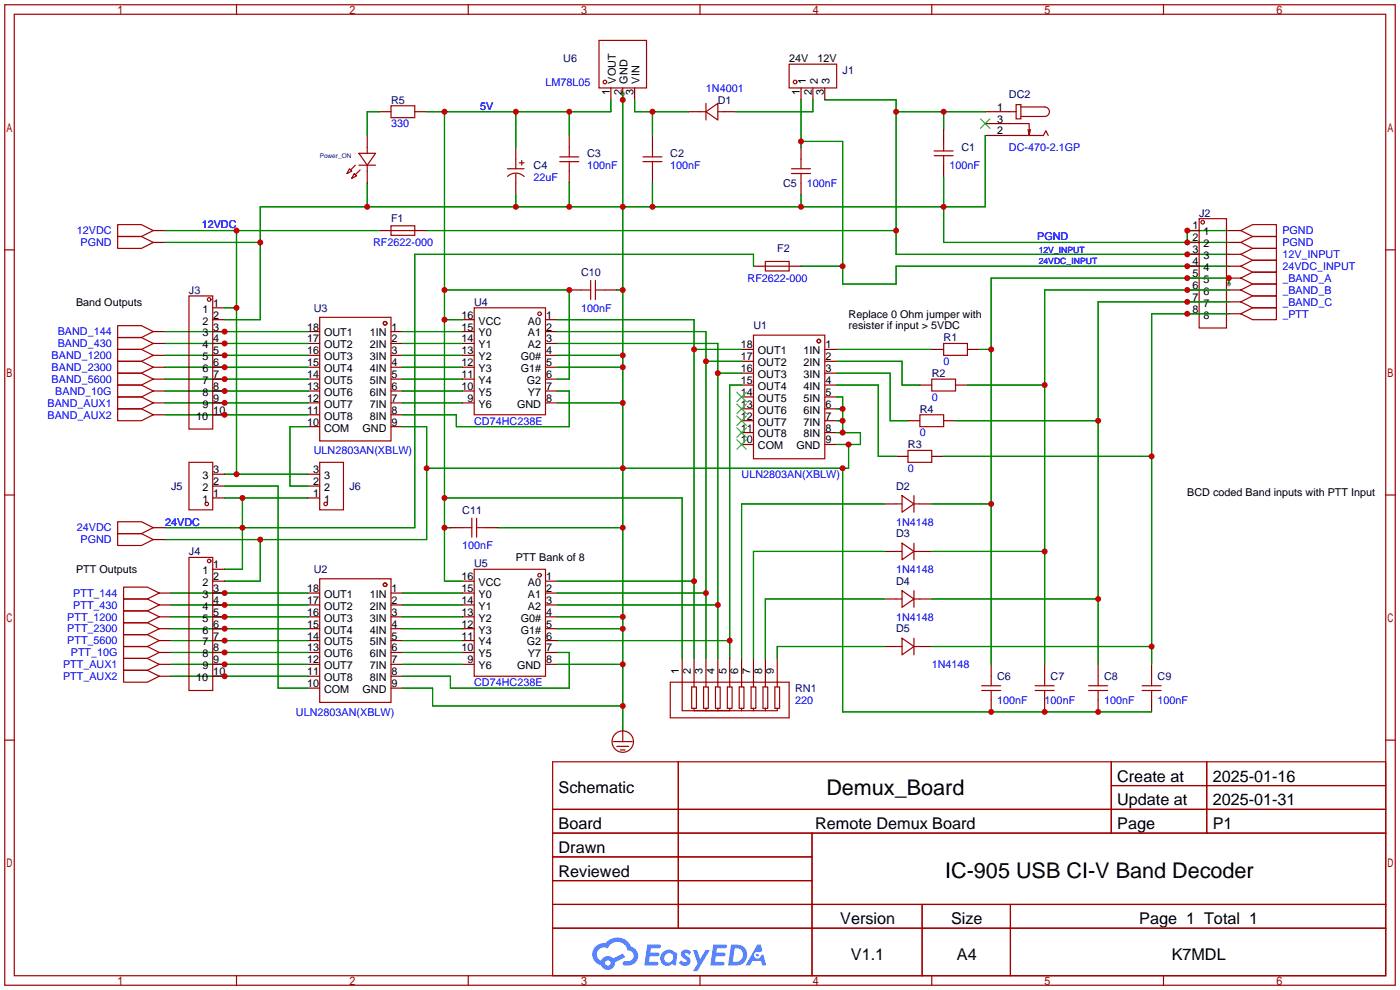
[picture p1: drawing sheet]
<svg xmlns="http://www.w3.org/2000/svg" width="299mm" height="212mm" viewBox="0 0 299 212" stroke-linecap="round" stroke-linejoin="round" font-family="sans-serif">
<g fill="#999">
<circle cx="133.1" cy="20.1" r=".51"/>
<circle cx="262.6" cy="60.7" r=".51"/>
</g>
<g fill="none" stroke="#a10000" stroke-width=".25">
<path d="M1 1h297.2v209.6h-297.2zM3 3h293.2v205.5h-293.2zM50.5 1v2M100.1 1v2M149.6 1v2M199.1 1v2M248.7 1v2M1 53.4h2M296.2 53.4h2M1 105.8h2M296.2 105.8h2M1 158.2h2"/>
<path d="M296.2 158.2h2M118.1 162.8h178.1v45.7h-178.1zM118.1 173h178.1M118.1 178.1h178.1M145 162.8v35.6M173.5 178.1v30.4M237.5 162.8v15.3M237.5 167.9h58.7M257.9 162.8v15.3M118.1 183.1h55.4M118.1 193.3h178.1M118.1 188.2h55.4"/>
<path d="M118.1 198.4h178.1M197.1 193.3v15.2M216 193.3v15.2M50.5 208.5v2.1M100.1 208.5v2.1M149.6 208.5v2.1M199.1 208.5v2.1M248.7 208.5v2.1"/>
</g>
<g fill="#5487ff">
<path d="M145.8 203.2a1.3 1.3 0 0 1 1.9 .3l-.4 .6a.54 .54 0 0 0-.9-.2l.1 .2a1.34 1.34 0 0 1 .9 1.8 1.47 1.47 0 0 1-2.3-.1l.5-.6 .8 .5a.31 .31 0 0 0 .4-.3 .31 .31 0 0 0-.3-.3 1.12 1.12 0 0 1-.7-1.9z"/>
<path d="M148.1 203h.9l.6 2 1.2-2h.9l-2.7 4.6h-.9l1-1.7z"/>
<path d="M138.4 201.9h1.6a1.31 1.31 0 0 1 1.2 .2 .4 .4 0 0 1-.3 .6h-1.8l-.1 .9h1.6a.4 .4 0 0 1 .4 .4 .4 .4 0 0 1-.4 .4h-1.7l-.2 1.2h1.4a.46 .46 0 0 1 .5 .1 .46 .46 0 0 1 .1 .5l-.4 .1h-2.6z"/>
<path d="M152.5 201.9h1.6a1.32 1.32 0 0 1 1.2 .2 .39 .39 0 0 1-.3 .6h-1.8l-.1 .9h1.6a.4 .4 0 0 1 .4 .4 .4 .4 0 0 1-.4 .4h-1.7l-.2 1.2h1.4a.46 .46 0 0 1 .5 .1 .46 .46 0 0 1 .1 .5l-.3 .1h-2.7z"/>
<path d="M161.9 201.9h.7l.3 1.3-.6 .4a.75 .75 0 0 0-1.1 .3 .75 .75 0 0 0 .5 1 .75 .75 0 0 0 .9-.7l.5-.2 .7 2.3h-.9l-.2-.9h-1.9l-.5 .9h-1z"/>
<path d="M156.2 201.9l-.6 4.4h1.5a2.27 2.27 0 0 0 2.6-2.2 2.27 2.27 0 0 0-2.7-2.2zM157 202.7a1.5 1.5 0 0 1 1.8 1.5 1.5 1.5 0 0 1-1.9 1.4h-.3z"/>
<path d="M141.7 203.5a1.6 1.6 0 0 0-.3 2.3 1.6 1.6 0 0 0 2.3 .2l.7 .3 .4-2.4-.2-.3h-.5a1.58 1.58 0 0 0-2.4-.1zM142.3 204a.98 .98 0 0 1 1.6 .4 .98 .98 0 0 1-1.1 1.3 .94 .94 0 0 1-.9-.6 .94 .94 0 0 1 .4-1.1z"/>
<path d="M127.3 202.3a2.37 2.37 0 0 0 1.2 4 1.54 1.54 0 0 0 1.7 1 1.54 1.54 0 0 0 1.2-1.6l2.2-1.1-.5-.8-2 1a1.57 1.57 0 0 0-2.6 .5 1.5 1.5 0 0 1-.8-2.1 1.5 1.5 0 0 1 2.2-.5 2.23 2.23 0 0 1 2.3-1.4 2.23 2.23 0 0 1 2 1.8 1.16 1.16 0 0 1 1.2 1.1 1.16 1.16 0 0 1-1.1 1.2h-.7a.47 .47 0 0 0-.5 .4 .47 .47 0 0 0 .4 .6 2.17 2.17 0 0 0 2.5-1 2.17 2.17 0 0 0-.3-2.7l-.8-.4a3.2 3.2 0 0 0-5.5-.7l-1.1 .1zM129.3 205.8a.6 .6 0 0 1 1.2 0 .6 .6 0 0 1-1.2 0z"/>
<circle cx="161.9" cy="204.1" r=".28"/>
</g>
<g fill="none" stroke="#008700" stroke-width=".25">
<path d="M78.5 39.1v5.1M81 23.9h-2.5v5.1M95 23.9v100.3h3.8M110.2 23.9v7.6M121.7 23.9v5.1M121.7 39.1v5.1M130.6 21.3v2.6h-39.4M133.1 20.1v135.9M135.6 21.3v2.6h11.5M139.4 23.9v5.1M139.4 39.1v5.1M171.2 30.2h8.9v30.5h11.4v-3.8h71.1"/>
<path d="M171.2 21.3v10.2M173.7 21.3v2.6h-16.5M176.3 21.3h15.2v33.1h71.1M191.5 23.9h19.1M201.7 23.9v3.8M201.7 37.8v14h60.9M210.6 29v15.2h-155v24.1h-7.6M35.3 49.3h45.7M35.3 51.8h20.3M50.5 49.3v52M91.2 49.3h100.3M110.2 41.7v2.5"/>
<path d="M161 56.9v-2.5h-72.4v58.4h-53.3M171.2 56.9h8.9M171.2 41.7v2.5M262.6 49.3h-8.9v2.5M35.3 75.9h30.5M35.3 73.4h30.5M35.3 70.9h30.5M35.3 78.5h30.5M48 65.8h2.5M86.1 75.9h12.7M86.1 73.4h12.7M86.1 70.9h12.7"/>
<path d="M86.1 78.5h12.7M95 62h26.7v19h-2.6M95 68.3h3.8M119.1 75.9h14M119.1 73.4h34.3v67.3M119.1 70.9h31.8v69.8M119.1 78.5h14M119.1 68.3h29.2v72.4M131.8 62h1.3M148.3 74.7h10.2M150.9 77.2h7.6M153.4 79.8h5.1"/>
<path d="M178.8 74.7h20.3M178.8 77.2h14v5.1h3.8M178.8 79.8h11.4v10.1h3.9M209.3 74.7h2.5M262.6 62h-39.3v80M262.6 64.5h-27.9v77.5M262.6 67.1h-16.5v74.9M262.6 60.7v-1.3h-50.8v82.6M35.3 81h30.5M35.3 83.6h30.5M35.3 86.1h30.5M35.3 88.6h30.5"/>
<path d="M65.8 91.2h-3.8v12.7h3.8M86.1 81h12.7M86.1 83.6h12.7M86.1 86.1h12.7M86.1 91.2h5.1v24.1h-55.9M119.1 83.6h2.6v7.6h-24.2v-2.6h-11.4M119.1 86.1h14M158.5 82.3h-2.5v58.4M178.8 82.3h8.9v15.2h3.8M178.8 84.8h1.3v7.7M178.8 92.5h5.1v2.5h-5.1M178.8 87.4h1.3"/>
<path d="M178.8 89.9h1.3M181.4 95v5.1h-90.2M201.7 97.5h44.4M204.2 89.9h30.5M206.8 82.3h16.5M48 103.9h11.4v43.2h6.4M48 106.4h17.8M48 101.3h17.8M51.8 106.4v15.3h-3.8M55.6 115.3v8.9h-7.6M95 112.8h1.3M95 106.4h50.8v34.3"/>
<path d="M106.4 112.8h26.7M180.1 100.1v52h66M189 107.7h-30.5v33M189 117.9h-28v22.8M199.1 107.7h12.7M199.1 117.9h24.2M36.6 126.7h29.2M36.6 129.3h29.2M36.6 131.8h29.2M36.6 134.4h29.2M36.6 136.9h29.2M36.6 139.4h29.2"/>
<path d="M86.1 126.7h12.7M86.1 129.3h12.7M86.1 131.8h12.7M86.1 134.4h12.7M86.1 136.9h12.7M86.1 139.4h12.7M119.1 126.7h31.8M119.1 129.3h34.3M119.1 131.8h14M119.1 134.4h14M119.1 136.9h36.9M119.1 139.4h2.6v7.7h-25.4v-2.6h-10.2"/>
<path d="M119.1 124.2h29.2M189 128h-25.4v12.7M189 138.2h-22.9v2.5M199.1 128h35.6M199.1 138.2h47M36.6 142h29.2M36.6 144.5h29.2M86.1 142h12.7M86.1 147.1h6.4v3.8h40.6M119.1 142h14"/>
</g>
<g fill="none" stroke="#870000" stroke-width=".25">
<path d="M130.6 18.8v2.5M133.1 18.8v2.5M135.6 18.8v2.5M171.2 18.8v2.5M173.7 18.8v2.5M176.3 18.8v2.5M78.5 29v2.5M78.5 36.6v2.5M81 23.9h2.6M88.6 23.9h2.6M110.2 31.5v2.5M110.2 39.1v2.6"/>
<path d="M121.7 29v2.5M121.7 36.6v2.5M139.4 29v2.5M139.4 36.6v2.5M147.1 23.9h2.5M154.7 23.9h2.5M171.2 31.5v2.5M171.2 39.1v2.6M201.7 27.7v2.5M201.7 35.3v2.5M210.6 23.9h5M210.6 29h5"/>
<path d="M210.6 26.4h5M32.8 49.3h2.5M32.8 51.8h2.5M81 49.3h2.6M88.6 49.3h2.6M161 56.9h2.6M168.7 56.9h2.5M253.7 49.3h2.6M253.7 59.4h2.6M253.7 56.9h2.6M253.7 54.4h2.6M253.7 51.8h2.6"/>
<path d="M262.6 49.3h2.6M262.6 59.4h2.6M262.6 56.9h2.6M262.6 54.4h2.6M262.6 51.8h2.6M32.8 75.9h2.5M32.8 73.4h2.5M32.8 70.9h2.5M32.8 78.5h2.5M45.5 75.9h2.5M45.5 73.4h2.5M45.5 70.9h2.5"/>
<path d="M45.5 78.5h2.5M45.5 68.3h2.5M45.5 65.8h2.5M65.8 75.9h2.5M65.8 73.4h2.5M65.8 70.9h2.5M65.8 78.5h2.5M83.6 75.9h2.5M83.6 73.4h2.5M83.6 70.9h2.5M83.6 78.5h2.5M98.8 75.9h2.5"/>
<path d="M98.8 73.4h2.5M98.8 70.9h2.5M98.8 78.5h2.5M98.8 68.3h2.5M116.6 75.9h2.5M116.6 73.4h2.5M116.6 70.9h2.5M116.6 78.5h2.5M116.6 68.3h2.5M121.7 62h2.5M129.3 62h2.5M158.5 74.7h2.5"/>
<path d="M158.5 77.2h2.5M158.5 79.8h2.5M176.3 74.7h2.5M176.3 77.2h2.5M176.3 79.8h2.5M199.1 74.7h2.6M206.8 74.7h2.5M253.7 67.1h2.6M253.7 64.5h2.6M253.7 62h2.6M262.6 67.1h2.6M262.6 64.5h2.6"/>
<path d="M262.6 62h2.6M32.8 81h2.5M32.8 83.6h2.5M32.8 86.1h2.5M32.8 88.6h2.5M45.5 81h2.5M45.5 83.6h2.5M45.5 86.1h2.5M45.5 88.6h2.5M65.8 81h2.5M65.8 83.6h2.5M65.8 86.1h2.5"/>
<path d="M65.8 88.6h2.5M65.8 91.2h2.5M83.6 81h2.5M83.6 83.6h2.5M83.6 86.1h2.5M83.6 88.6h2.5M83.6 91.2h2.5M98.8 81h2.5M98.8 83.6h2.5M98.8 86.1h2.5M116.6 81h2.5M116.6 83.6h2.5"/>
<path d="M116.6 86.1h2.5M158.5 82.3h2.5M158.5 84.8h2.5M158.5 87.4h2.5M158.5 89.9h2.5M158.5 92.5h2.5M158.5 95h2.5M176.3 82.3h2.5M176.3 84.8h2.5M176.3 87.4h2.5M176.3 89.9h2.5M176.3 92.5h2.5"/>
<path d="M176.3 95h2.5M191.5 97.5h2.6M194.1 89.9h2.5M196.6 82.3h2.5M199.1 97.5h2.6M201.7 89.9h2.5M204.2 82.3h2.6M32.8 112.8h2.5M32.8 115.3h2.5M45.5 106.4h2.5M45.5 103.9h2.5M45.5 101.3h2.5"/>
<path d="M65.8 106.4h2.5M65.8 103.9h2.5M65.8 101.3h2.5M96.3 112.8h2.5M103.9 112.8h2.5M189 107.7h2.5M189 117.9h2.5M196.6 107.7h2.5M196.6 117.9h2.5M34 126.7h2.6M34 129.3h2.6M34 131.8h2.6"/>
<path d="M34 134.4h2.6M34 136.9h2.6M34 139.4h2.6M45.5 126.7h2.5M45.5 129.3h2.5M45.5 131.8h2.5M45.5 134.4h2.5M45.5 136.9h2.5M45.5 139.4h2.5M45.5 124.2h2.5M45.5 121.7h2.5M65.8 126.7h2.5"/>
<path d="M65.8 129.3h2.5M65.8 131.8h2.5M65.8 134.4h2.5M65.8 136.9h2.5M65.8 139.4h2.5M83.6 126.7h2.5M83.6 129.3h2.5M83.6 131.8h2.5M83.6 134.4h2.5M83.6 136.9h2.5M83.6 139.4h2.5M98.8 126.7h2.5"/>
<path d="M98.8 129.3h2.5M98.8 131.8h2.5M98.8 134.4h2.5M98.8 136.9h2.5M98.8 139.4h2.5M98.8 124.2h2.5M116.6 126.7h2.5M116.6 129.3h2.5M116.6 131.8h2.5M116.6 134.4h2.5M116.6 136.9h2.5M116.6 139.4h2.5"/>
<path d="M116.6 124.2h2.5M189 138.2h2.5M189 128h2.5M196.6 138.2h2.5M196.6 128h2.5M34 142h2.6M34 144.5h2.6M45.5 142h2.5M45.5 144.5h2.5M65.8 142h2.5M65.8 144.5h2.5M65.8 147.1h2.5"/>
<path d="M83.6 142h2.5M83.6 144.5h2.5M83.6 147.1h2.5M98.8 142h2.5M116.6 142h2.5M133.1 156v2.5M145.8 140.7v5.1M148.3 140.7v5.1M150.9 140.7v5.1M153.4 140.7v5.1M156 140.7v5.1M158.5 140.7v5.1"/>
<path d="M161 140.7v5.1M163.6 140.7v5.1M166.1 140.7v5.1M211.8 142v2.5M211.8 149.6v2.5M223.3 142v2.5M223.3 149.6v2.5M234.7 142v2.5M234.7 149.6v2.5M246.1 142v2.5M246.1 149.6v2.5"/>
</g>
<g fill="none" stroke="#a10000" stroke-width=".25">
<path d="M128 8.6h10.2v10.2h-10.2zM168.7 13.7h10.1v5.1h-10.1zM74.7 36.1l.5 .5-1 .5zM75.7 37.1l.5 .5-1 .5zM75.9 35.3l-1 1M76.7 32.8h3.6l-1.8 2.5zM76.7 35.3h3.6M77 36.3l-1.1 1M78.5 31.5v1.3M78.5 35.3v1.3M83.6 22.6h5v2.5h-5zM108.5 36.1h3.5"/>
<path d="M108.5 37.7a2.54 2.54 0 0 1 3.5 0M110.2 34v2.1M110.2 37.1v2M111 34.8h1M111.5 34.3v1M119.6 34.5h4.1M119.6 33.5h4.1M121.7 31.5v2M121.7 34.5v2.1M137.4 34.5h4.1M137.4 33.5h4.1M139.4 31.5v2"/>
<path d="M139.4 34.5v2.1M149.6 23.9h1.3M150.9 23.9l2.5-1.8v3.6zM150.9 22.1v3.6M153.4 23.9h1.3M169.2 36.1h4M169.2 37.1h4M171.2 34v2.1M171.2 37.1v2M199.6 33.3h4.1M199.6 32.3h4.1M201.7 30.2v2.1"/>
<path d="M201.7 33.3v2M215.6 29h7.4l.5-1.1 .5 1.1M215.6 26.4h4.4v2.6l.2-1.3M215.6 23.9h1.6M217.2 22.4h1v3h-1zM218.2 22.9h5.1a1.02 1.02 0 0 1 1 1 1.02 1.02 0 0 1-1 1h-5.1M219.7 27.7l.3 1.3M25.1 48h5.1l2.6 1.3-2.6 1.2h-5.1zM25.1 50.5h5.1l2.6 1.3-2.6 1.3h-5.1zM83.6 48.3h5v2h-5zM83.6 49.3h5M126.2 59.9v4.1"/>
<path d="M127.3 59.9v4.1M163.6 55.9h5.1v2h-5.1zM163.6 56.9h5.1M256.3 46.7h5.8v23.4h-5.8zM265.2 59.4l2.5-1.2h5.1v2.5h-5.1zM265.2 56.9l2.5-1.3h5.1v2.6h-5.1zM265.2 54.4l2.5-1.3h5.1v2.5h-5.1zM265.2 51.8l2.5-1.3h5.1v2.6h-5.1zM265.2 49.3l2.5-1.3h5.1v2.5h-5.1zM25.1 74.7h5.1l2.6 1.2-2.6 1.3h-5.1zM25.1 72.1h5.1l2.6 1.3-2.6 1.3h-5.1zM25.1 69.6h5.1l2.6 1.3-2.6 1.2h-5.1z"/>
<path d="M25.1 79.8h5.1l2.6 1.2-2.6 1.3h-5.1zM25.1 77.2h5.1l2.6 1.3-2.6 1.3h-5.1zM40.4 63.2h5.1v28.5h-5.1zM68.3 67.8h15.3v26.4h-15.3zM101.3 65.8h15.3v22.8h-15.3zM124.2 62h2M127.3 62h2M161 71.6h15.3v26.4h-15.3zM201.7 73.4h5.1v2.5h-5.1zM265.2 67.1l2.5-1.3h5.1v2.5h-5.1zM265.2 64.5l2.5-1.3h5.1v2.6h-5.1zM265.2 62l2.5-1.3h5.1v2.5h-5.1z"/>
<path d="M25.1 82.3h5.1l2.6 1.3-2.6 1.2h-5.1zM25.1 87.4h5.1l2.6 1.2-2.6 1.3h-5.1zM25.1 84.8h5.1l2.6 1.3-2.6 1.3h-5.1zM40.4 98.8h5.1v10.2h-5.1zM68.3 98.8h5.1v10.2h-5.1zM194.1 96.3h5v2.5h-5zM196.6 88.6h5.1v2.6h-5.1zM199.1 81h5.1v2.6h-5.1zM25.1 111.5h5.1l2.6 1.3-2.6 1.2h-5.1zM25.1 114h5.1l2.6 1.3-2.6 1.3h-5.1zM40.4 119.1h5.1v28.5h-5.1zM98.8 112.8h2"/>
<path d="M100.8 110.7v4.1M101.9 110.7v4.1M101.9 112.8h2M191.5 107.7h1.3M191.5 117.9h1.3M192.8 105.9l2.5 1.8-2.5 1.8zM192.8 116.1l2.5 1.8-2.5 1.7zM195.3 107.7h1.3M195.3 105.9v3.6M195.3 116.1v3.5M195.3 117.9h1.3M26.4 130.6h5.1l2.5 1.2-2.5 1.3h-5.1z"/>
<path d="M26.4 128h5.1l2.5 1.3-2.5 1.3h-5.1zM26.4 125.5h5.1l2.5 1.2-2.5 1.3h-5.1zM26.4 138.2h5.1l2.5 1.2-2.5 1.3h-5.1zM26.4 135.6h5.1l2.5 1.3-2.5 1.3h-5.1zM26.4 133.1h5.1l2.5 1.3-2.5 1.2h-5.1zM68.3 123.7h15.3v26.4h-15.3zM101.3 121.7h15.3v22.8h-15.3zM191.5 138.2h1.3M191.5 128h1.3M192.8 136.4l2.5 1.8-2.5 1.8zM192.8 126.2l2.5 1.8-2.5 1.8zM195.3 126.2v3.6"/>
<path d="M195.3 136.4v3.6M195.3 138.2h1.3M195.3 128h1.3M26.4 143.3h5.1l2.5 1.2-2.5 1.3h-5.1zM26.4 140.7h5.1l2.5 1.3-2.5 1.3h-5.1zM131.1 158.5h4M131.8 159.5h2.6M143.3 145.8h25.4v7.6h-25.4zM145.8 145.8v6.1h20.3v-.5M147.8 146.8h1v4.6h-1zM148.3 145.8v1M148.3 151.4v.5"/>
<path d="M150.4 146.8h1v4.6h-1zM150.9 145.8v1M150.9 151.4v.5M152.9 146.8h1v4.6h-1zM153.4 145.8v1M153.4 151.4v.5M155.4 146.8h1.1v4.6h-1.1zM156 145.8v1M156 151.4v.5M158 146.8h1v4.6h-1zM158.5 145.8v1M158.5 151.4v.5"/>
<path d="M160.5 146.8h1v4.6h-1zM161 145.8v1M161 151.4v.5M163.1 146.8h1v4.6h-1zM163.6 145.8v1M163.6 151.4v.5M165.6 146.8h1v4.6h-1zM166.1 145.8v1M209.8 146.6h4.1M209.8 147.6h4.1M211.8 144.5v2.1M211.8 147.6v2"/>
<path d="M221.2 146.6h4.1M221.2 147.6h4.1M223.3 144.5v2.1M223.3 147.6v2M232.7 146.6h4M232.7 147.6h4M234.7 144.5v2.1M234.7 147.6v2M244.1 146.6h4.1M244.1 147.6h4.1M246.1 144.5v2.1M246.1 147.6v2"/>
<path d="M132.6 160.3h1"/>
<circle cx="129.3" cy="17.5" r=".38"/>
<circle cx="169.9" cy="17.5" r=".38"/>
<circle cx="257" cy="47.5" r=".38"/>
<circle cx="44.7" cy="64" r=".38"/>
<circle cx="82.3" cy="69.1" r=".38"/>
<circle cx="115.3" cy="67.1" r=".38"/>
<circle cx="175" cy="72.9" r=".38"/>
<circle cx="44.2" cy="107.7" r=".38"/>
<circle cx="44.7" cy="119.9" r=".38"/>
<circle cx="69.6" cy="107.7" r=".38"/>
<circle cx="82.3" cy="125" r=".38"/>
<circle cx="115.3" cy="122.9" r=".38"/>
<circle cx="133.1" cy="158.5" r="2.29"/>
</g>
<path d="M209.5 25.4l2.1 2M211.6 25.4l-2.1 2M157.5 83.8l2 2.1M157.5 86.4l2 2M157.5 88.9l2 2M157.5 91.4l2 2.1M157.5 94l2 2M159.5 83.8l-2 2.1M159.5 86.4l-2 2M159.5 88.9l-2 2M159.5 91.4l-2 2.1M159.5 94l-2 2" fill="none" stroke="#3c3" stroke-width=".25"/>
<g fill="#c00">
<circle cx="48" cy="75.9" r=".63"/>
<circle cx="48" cy="73.4" r=".63"/>
<circle cx="48" cy="70.9" r=".63"/>
<circle cx="156" cy="136.9" r=".63"/>
<circle cx="48" cy="78.5" r=".63"/>
<circle cx="48" cy="81" r=".63"/>
<circle cx="48" cy="83.6" r=".63"/>
<circle cx="48" cy="86.1" r=".63"/>
<circle cx="48" cy="88.6" r=".63"/>
<circle cx="48" cy="126.7" r=".63"/>
<circle cx="48" cy="129.3" r=".63"/>
<circle cx="48" cy="131.8" r=".63"/>
<circle cx="48" cy="134.4" r=".63"/>
<circle cx="48" cy="136.9" r=".63"/>
<circle cx="48" cy="139.4" r=".63"/>
<circle cx="48" cy="142" r=".63"/>
<circle cx="48" cy="144.5" r=".63"/>
<circle cx="191.5" cy="23.9" r=".63"/>
<circle cx="201.7" cy="23.9" r=".63"/>
<circle cx="191.5" cy="49.3" r=".63"/>
<circle cx="253.7" cy="54.4" r=".63"/>
<circle cx="171.2" cy="30.2" r=".63"/>
<circle cx="180.1" cy="56.9" r=".63"/>
<circle cx="253.7" cy="56.9" r=".63"/>
<circle cx="51.8" cy="112.8" r=".63"/>
<circle cx="51.8" cy="106.4" r=".63"/>
<circle cx="201.7" cy="44.2" r=".63"/>
<circle cx="171.2" cy="44.2" r=".63"/>
<circle cx="139.4" cy="44.2" r=".63"/>
<circle cx="133.1" cy="44.2" r=".63"/>
<circle cx="121.7" cy="44.2" r=".63"/>
<circle cx="110.2" cy="44.2" r=".63"/>
<circle cx="78.5" cy="44.2" r=".63"/>
<circle cx="55.6" cy="51.8" r=".63"/>
<circle cx="133.1" cy="21.3" r=".63"/>
<circle cx="133.1" cy="62" r=".63"/>
<circle cx="133.1" cy="75.9" r=".63"/>
<circle cx="133.1" cy="78.5" r=".63"/>
<circle cx="133.1" cy="86.1" r=".63"/>
<circle cx="133.1" cy="100.1" r=".63"/>
<circle cx="91.2" cy="100.1" r=".63"/>
<circle cx="55.6" cy="115.3" r=".63"/>
<circle cx="180.1" cy="100.1" r=".63"/>
<circle cx="181.4" cy="95" r=".63"/>
<circle cx="180.1" cy="92.5" r=".63"/>
<circle cx="180.1" cy="89.9" r=".63"/>
<circle cx="180.1" cy="87.4" r=".63"/>
<circle cx="211.8" cy="152.1" r=".63"/>
<circle cx="223.3" cy="152.1" r=".63"/>
<circle cx="234.7" cy="152.1" r=".63"/>
<circle cx="133.1" cy="112.8" r=".63"/>
<circle cx="133.1" cy="131.8" r=".63"/>
<circle cx="133.1" cy="134.4" r=".63"/>
<circle cx="133.1" cy="142" r=".63"/>
<circle cx="133.1" cy="150.9" r=".63"/>
<circle cx="253.7" cy="51.8" r=".63"/>
<circle cx="253.7" cy="49.3" r=".63"/>
<circle cx="50.5" cy="49.3" r=".63"/>
<circle cx="50.5" cy="65.8" r=".63"/>
<circle cx="50.5" cy="101.3" r=".63"/>
<circle cx="139.4" cy="23.9" r=".63"/>
<circle cx="223.3" cy="117.9" r=".63"/>
<circle cx="223.3" cy="82.3" r=".63"/>
<circle cx="253.7" cy="62" r=".63"/>
<circle cx="234.7" cy="89.9" r=".63"/>
<circle cx="253.7" cy="64.5" r=".63"/>
<circle cx="234.7" cy="128" r=".63"/>
<circle cx="246.1" cy="97.5" r=".63"/>
<circle cx="246.1" cy="138.2" r=".63"/>
<circle cx="253.7" cy="67.1" r=".63"/>
<circle cx="211.8" cy="107.7" r=".63"/>
<circle cx="211.8" cy="74.7" r=".63"/>
<circle cx="253.7" cy="59.4" r=".63"/>
<circle cx="262.6" cy="59.4" r=".63"/>
<circle cx="95" cy="62" r=".63"/>
<circle cx="95" cy="68.3" r=".63"/>
<circle cx="95" cy="106.4" r=".63"/>
<circle cx="95" cy="112.8" r=".63"/>
<circle cx="95" cy="23.9" r=".63"/>
<circle cx="110.2" cy="23.9" r=".63"/>
<circle cx="121.7" cy="23.9" r=".63"/>
<circle cx="121.7" cy="62" r=".63"/>
<circle cx="148.3" cy="74.7" r=".63"/>
<circle cx="148.3" cy="124.2" r=".63"/>
<circle cx="153.4" cy="79.8" r=".63"/>
<circle cx="153.4" cy="129.3" r=".63"/>
<circle cx="150.9" cy="126.7" r=".63"/>
<circle cx="150.9" cy="77.2" r=".63"/>
</g>
<g font-size="4.6">
<text x="176.6" y="169.9">Demux_Board</text>
<text x="202" y="187.7">IC-905 USB CI-V Band Decoder</text>
</g>
<g font-size="3.5">
<text x="238.8" y="167">Create at</text>
<text x="259.2" y="167">2025-01-16</text>
<text x="119.4" y="169.6">Schematic</text>
<text x="238.8" y="172.1">Update at</text>
<text x="259.2" y="172.1">2025-01-31</text>
<text x="119.4" y="177.2">Board</text>
<text x="174.2" y="177.2">Remote Demux Board</text>
<text x="238.8" y="177.2">Page</text>
<text x="259.2" y="177.2">P1</text>
<text x="119.4" y="182.3">Drawn</text>
<text x="119.4" y="187.3">Reviewed</text>
<text x="179.6" y="197.5">Version</text>
<text x="203.3" y="197.5">Size</text>
<text x="243.5" y="197.5">Page 1 Total 1</text>
<text x="181.9" y="205.1">V1.1</text>
<text x="204.5" y="205.1">A4</text>
<text x="250.4" y="205.1">K7MDL</text>
</g>
<g font-size="2.3" fill="#000080">
<text x="120.4" y="13.3">U6</text>
<text x="180.1" y="15.8">J1</text>
<text x="83.6" y="22.1">R5</text>
<text x="153.4" y="22.1">D1</text>
<text x="215.6" y="20.9">DC2</text>
<text x="125.5" y="33.6">C3</text>
<text x="143.3" y="33.6">C2</text>
<text x="205.5" y="32.3">C1</text>
<text x="114" y="36.1">C4</text>
<text x="167.4" y="39.9">C5</text>
<text x="83.6" y="47.5">F1</text>
<text x="256.3" y="46.3">J2</text>
<text x="166.1" y="53.9">F2</text>
<text x="124.2" y="59">C10</text>
<text x="40.4" y="62.8">J3</text>
<text x="101.3" y="65.3">U4</text>
<text x="67.1" y="66.6">U3</text>
<text x="161" y="70.4">U1</text>
<text x="201.7" y="72.9">R1</text>
<text x="199.1" y="80.6">R2</text>
<text x="196.6" y="88.2">R4</text>
<text x="194.1" y="95.8">R3</text>
<text x="36.6" y="104.7">J5</text>
<text x="74.7" y="104.7">J6</text>
<text x="191.5" y="104.7">D2</text>
<text x="98.8" y="109.8">C11</text>
<text x="40.4" y="118.7">J4</text>
<text x="191.5" y="114.9">D3</text>
<text x="67.1" y="122.5">U2</text>
<text x="101.3" y="121.2">U5</text>
<text x="191.5" y="125">D4</text>
<text x="191.5" y="135.2">D5</text>
<text x="169.9" y="147.9">RN1</text>
<text x="213.1" y="145.3">C6</text>
<text x="224.5" y="145.3">C7</text>
<text x="236" y="145.3">C8</text>
<text x="247.4" y="145.3">C9</text>
</g>
<g font-size="2.3">
<text x="131.6" y="17.9" transform="rotate(-90 131.6 17.9)">VOUT</text>
<text x="134.1" y="17.9" transform="rotate(-90 134.1 17.9)">GND</text>
<text x="136.7" y="17.9" transform="rotate(-90 136.7 17.9)">VIN</text>
<text x="168.7" y="13.3">24V</text>
<text x="172.2" y="17.9" transform="rotate(-90 172.2 17.9)">1</text>
<text x="174.7" y="13.3">12V</text>
<text x="174.8" y="17.9" transform="rotate(-90 174.8 17.9)">2</text>
<text x="177.3" y="17.9" transform="rotate(-90 177.3 17.9)">3</text>
<text x="130.3" y="20.2" transform="rotate(-90 130.3 20.2)">1</text>
<text x="132.9" y="20.2" transform="rotate(-90 132.9 20.2)">2</text>
<text x="135.4" y="20.2" transform="rotate(-90 135.4 20.2)">3</text>
<text x="171" y="20.2" transform="rotate(-90 171 20.2)">1</text>
<text x="173.5" y="20.2" transform="rotate(-90 173.5 20.2)">2</text>
<text x="176" y="20.2" transform="rotate(-90 176 20.2)">3</text>
<text x="213.1" y="23.6">1</text>
<text x="213.1" y="28.7">2</text>
<text x="213.1" y="26.2">3</text>
<text x="254.9" y="51.6">2</text>
<text x="254.9" y="49">1</text>
<text x="257.2" y="52.9">2</text>
<text x="257.2" y="50.3">1</text>
<text x="254.9" y="59.2">5</text>
<text x="254.9" y="56.7">4</text>
<text x="254.9" y="54.1">3</text>
<text x="257.2" y="57.9">4</text>
<text x="257.2" y="55.4">3</text>
<text x="16.3" y="65.3">Band Outputs</text>
<text x="45.6" y="65.6">1</text>
<text x="254.9" y="64.3">7</text>
<text x="254.9" y="61.7">6</text>
<text x="257.2" y="65.6">7</text>
<text x="257.2" y="63">6</text>
<text x="257.2" y="60.5">5</text>
<text x="43.2" y="66.8">1</text>
<text x="43.2" y="69.4">2</text>
<text x="43.2" y="71.9">3</text>
<text x="45.6" y="68.1">2</text>
<text x="45.6" y="70.6">3</text>
<text x="65.6" y="70.6">18</text>
<text x="69.3" y="71.9">OUT1</text>
<text x="79" y="71.9">1IN</text>
<text x="83.7" y="70.6">1</text>
<text x="98.7" y="68.1">16</text>
<text x="98.7" y="70.6">15</text>
<text x="102.3" y="69.4">VCC</text>
<text x="102.3" y="71.9">Y0</text>
<text x="112.8" y="71.9">A1</text>
<text x="112.8" y="69.4">A0</text>
<text x="116.7" y="70.6">2</text>
<text x="116.7" y="68.1">1</text>
<text x="181.4" y="67.9">Replace 0 Ohm jumper with</text>
<text x="181.4" y="70.4">resister if input &gt; 5VDC</text>
<text x="254.9" y="66.8">8</text>
<text x="257.2" y="68.1">8</text>
<text x="43.2" y="74.4">4</text>
<text x="43.2" y="77">5</text>
<text x="45.6" y="73.2">4</text>
<text x="45.6" y="75.7">5</text>
<text x="65.6" y="73.2">17</text>
<text x="65.6" y="75.7">16</text>
<text x="69.3" y="74.4">OUT2</text>
<text x="69.3" y="77">OUT3</text>
<text x="79" y="77">3IN</text>
<text x="79" y="74.4">2IN</text>
<text x="83.7" y="75.7">3</text>
<text x="83.7" y="73.2">2</text>
<text x="98.7" y="73.2">14</text>
<text x="98.7" y="75.7">13</text>
<text x="102.3" y="74.4">Y1</text>
<text x="102.3" y="77">Y2</text>
<text x="111.3" y="77">G0#</text>
<text x="112.8" y="74.4">A2</text>
<text x="116.7" y="75.7">4</text>
<text x="116.7" y="73.2">3</text>
<text x="158.3" y="74.4">18</text>
<text x="158.3" y="77">17</text>
<text x="162" y="75.7">OUT1</text>
<text x="171.7" y="75.7">1IN</text>
<text x="176.4" y="77">2</text>
<text x="176.4" y="74.4">1</text>
<text x="43.2" y="79.5">6</text>
<text x="43.2" y="82.1">7</text>
<text x="45.6" y="78.3">6</text>
<text x="45.6" y="80.8">7</text>
<text x="45.6" y="83.3">8</text>
<text x="65.6" y="78.3">15</text>
<text x="65.6" y="80.8">14</text>
<text x="65.6" y="83.3">13</text>
<text x="69.3" y="79.5">OUT4</text>
<text x="69.3" y="82.1">OUT5</text>
<text x="79" y="82.1">5IN</text>
<text x="79" y="79.5">4IN</text>
<text x="83.7" y="83.3">6</text>
<text x="83.7" y="80.8">5</text>
<text x="83.7" y="78.3">4</text>
<text x="98.7" y="78.3">12</text>
<text x="98.7" y="80.8">11</text>
<text x="98.7" y="83.3">10</text>
<text x="102.3" y="79.5">Y3</text>
<text x="102.3" y="82.1">Y4</text>
<text x="111.3" y="79.5">G1#</text>
<text x="112.6" y="82.1">G2</text>
<text x="116.7" y="83.3">7</text>
<text x="116.7" y="80.8">6</text>
<text x="116.7" y="78.3">5</text>
<text x="158.3" y="79.5">16</text>
<text x="158.3" y="82.1">15</text>
<text x="162" y="78.3">OUT2</text>
<text x="162" y="80.8">OUT3</text>
<text x="162" y="83.3">OUT4</text>
<text x="171.7" y="83.3">4IN</text>
<text x="171.7" y="80.8">3IN</text>
<text x="171.7" y="78.3">2IN</text>
<text x="176.4" y="82.1">4</text>
<text x="176.4" y="79.5">3</text>
<text x="42" y="89.7">10</text>
<text x="43.2" y="84.6">8</text>
<text x="43.2" y="87.1">9</text>
<text x="45.6" y="88.4">10</text>
<text x="45.6" y="85.9">9</text>
<text x="65.6" y="85.9">12</text>
<text x="65.6" y="88.4">11</text>
<text x="69.3" y="84.6">OUT6</text>
<text x="69.3" y="87.1">OUT7</text>
<text x="69.3" y="89.7">OUT8</text>
<text x="79" y="89.7">8IN</text>
<text x="79" y="87.1">7IN</text>
<text x="79" y="84.6">6IN</text>
<text x="83.7" y="88.4">8</text>
<text x="83.7" y="85.9">7</text>
<text x="99.9" y="85.9">9</text>
<text x="102.3" y="84.6">Y5</text>
<text x="102.3" y="87.1">Y6</text>
<text x="110.5" y="87.1">GND</text>
<text x="112.8" y="84.6">Y7</text>
<text x="116.7" y="85.9">8</text>
<text x="158.3" y="84.6">14</text>
<text x="158.3" y="87.1">13</text>
<text x="158.3" y="89.7">12</text>
<text x="162" y="85.9">OUT5</text>
<text x="162" y="88.4">OUT6</text>
<text x="171.7" y="88.4">6IN</text>
<text x="171.7" y="85.9">5IN</text>
<text x="176.4" y="89.7">7</text>
<text x="176.4" y="87.1">6</text>
<text x="176.4" y="84.6">5</text>
<text x="65.6" y="91">10</text>
<text x="69.3" y="92.2">COM</text>
<text x="77.5" y="92.2">GND</text>
<text x="83.7" y="91">9</text>
<text x="158.3" y="92.2">11</text>
<text x="158.3" y="94.8">10</text>
<text x="162" y="91">OUT7</text>
<text x="162" y="93.5">OUT8</text>
<text x="171.7" y="93.5">8IN</text>
<text x="171.7" y="91">7IN</text>
<text x="176.4" y="94.8">9</text>
<text x="176.4" y="92.2">8</text>
<text x="45.6" y="101.1">3</text>
<text x="66.9" y="101.1">3</text>
<text x="162" y="96">COM</text>
<text x="170.2" y="96">GND</text>
<text x="43.2" y="107.5">1</text>
<text x="43.2" y="104.9">2</text>
<text x="43.2" y="102.4">3</text>
<text x="45.6" y="106.2">1</text>
<text x="45.6" y="103.7">2</text>
<text x="66.9" y="106.2">1</text>
<text x="66.9" y="103.7">2</text>
<text x="69.3" y="107.5">1</text>
<text x="69.3" y="104.9">2</text>
<text x="69.3" y="102.4">3</text>
<text x="253.7" y="106">BCD coded Band inputs with PTT Input</text>
<text x="110.2" y="119.9">PTT Bank of 8</text>
<text x="16.3" y="122.5">PTT Outputs</text>
<text x="43.2" y="122.7">1</text>
<text x="43.2" y="125.2">2</text>
<text x="45.6" y="121.4">1</text>
<text x="45.6" y="124">2</text>
<text x="98.7" y="124">16</text>
<text x="102.3" y="125.2">VCC</text>
<text x="112.8" y="125.2">A0</text>
<text x="116.7" y="124">1</text>
<text x="43.2" y="127.8">3</text>
<text x="43.2" y="130.3">4</text>
<text x="45.6" y="126.5">3</text>
<text x="45.6" y="129.1">4</text>
<text x="45.6" y="131.6">5</text>
<text x="65.6" y="126.5">18</text>
<text x="65.6" y="129.1">17</text>
<text x="65.6" y="131.6">16</text>
<text x="69.3" y="127.8">OUT1</text>
<text x="69.3" y="130.3">OUT2</text>
<text x="79" y="130.3">2IN</text>
<text x="79" y="127.8">1IN</text>
<text x="83.7" y="131.6">3</text>
<text x="83.7" y="129.1">2</text>
<text x="83.7" y="126.5">1</text>
<text x="98.7" y="126.5">15</text>
<text x="98.7" y="129.1">14</text>
<text x="98.7" y="131.6">13</text>
<text x="102.3" y="127.8">Y0</text>
<text x="102.3" y="130.3">Y1</text>
<text x="112.8" y="130.3">A2</text>
<text x="112.8" y="127.8">A1</text>
<text x="116.7" y="131.6">4</text>
<text x="116.7" y="129.1">3</text>
<text x="116.7" y="126.5">2</text>
<text x="43.2" y="132.9">5</text>
<text x="43.2" y="135.4">6</text>
<text x="43.2" y="137.9">7</text>
<text x="45.6" y="134.1">6</text>
<text x="45.6" y="136.7">7</text>
<text x="65.6" y="134.1">15</text>
<text x="65.6" y="136.7">14</text>
<text x="69.3" y="132.9">OUT3</text>
<text x="69.3" y="135.4">OUT4</text>
<text x="69.3" y="137.9">OUT5</text>
<text x="79" y="137.9">5IN</text>
<text x="79" y="135.4">4IN</text>
<text x="79" y="132.9">3IN</text>
<text x="83.7" y="136.7">5</text>
<text x="83.7" y="134.1">4</text>
<text x="98.7" y="134.1">12</text>
<text x="98.7" y="136.7">11</text>
<text x="102.3" y="132.9">Y2</text>
<text x="102.3" y="135.4">Y3</text>
<text x="102.3" y="137.9">Y4</text>
<text x="111.3" y="135.4">G1#</text>
<text x="111.3" y="132.9">G0#</text>
<text x="112.6" y="137.9">G2</text>
<text x="116.7" y="136.7">6</text>
<text x="116.7" y="134.1">5</text>
<text x="43.2" y="140.5">8</text>
<text x="43.2" y="143">9</text>
<text x="45.6" y="139.2">8</text>
<text x="45.6" y="141.8">9</text>
<text x="65.6" y="139.2">13</text>
<text x="65.6" y="141.8">12</text>
<text x="69.3" y="140.5">OUT6</text>
<text x="69.3" y="143">OUT7</text>
<text x="79" y="143">7IN</text>
<text x="79" y="140.5">6IN</text>
<text x="83.7" y="141.8">7</text>
<text x="83.7" y="139.2">6</text>
<text x="98.7" y="139.2">10</text>
<text x="99.9" y="141.8">9</text>
<text x="102.3" y="140.5">Y5</text>
<text x="102.3" y="143">Y6</text>
<text x="110.5" y="143">GND</text>
<text x="112.8" y="140.5">Y7</text>
<text x="116.7" y="141.8">8</text>
<text x="116.7" y="139.2">7</text>
<text x="42" y="145.6">10</text>
<text x="45.6" y="144.3">10</text>
<text x="65.6" y="144.3">11</text>
<text x="65.6" y="146.8">10</text>
<text x="69.3" y="145.6">OUT8</text>
<text x="69.3" y="148.1">COM</text>
<text x="77.5" y="148.1">GND</text>
<text x="79" y="145.6">8IN</text>
<text x="83.7" y="146.8">9</text>
<text x="83.7" y="144.3">8</text>
<text x="145.1" y="144" transform="rotate(-90 145.1 144)">1</text>
<text x="147.6" y="144" transform="rotate(-90 147.6 144)">2</text>
<text x="150.2" y="144" transform="rotate(-90 150.2 144)">3</text>
<text x="152.7" y="144" transform="rotate(-90 152.7 144)">4</text>
<text x="155.2" y="144" transform="rotate(-90 155.2 144)">5</text>
<text x="157.8" y="144" transform="rotate(-90 157.8 144)">6</text>
<text x="160.3" y="144" transform="rotate(-90 160.3 144)">7</text>
<text x="162.9" y="144" transform="rotate(-90 162.9 144)">8</text>
<text x="165.4" y="144" transform="rotate(-90 165.4 144)">9</text>
</g>
<g font-size="2.3" fill="#00f">
<text x="102.6" y="23.4">5V</text>
<text x="116.6" y="18.3">LM78L05</text>
<text x="150.9" y="19.6">1N4001</text>
<text x="83.6" y="27.2">330</text>
<text x="215.6" y="32.3">DC-470-2.1GP</text>
<text x="114" y="38.7">22uF</text>
<text x="125.5" y="36.1">100nF</text>
<text x="143.3" y="36.1">100nF</text>
<text x="172.5" y="39.9">100nF</text>
<text x="202.9" y="36.1">100nF</text>
<text x="16.4" y="50.1">12VDC</text>
<text x="17.2" y="52.6">PGND</text>
<text x="43.1" y="48.8">12VDC</text>
<text x="79.8" y="52.6">RF2622-000</text>
<text x="221.7" y="51.4">PGND</text>
<text x="274.1" y="52.6">PGND</text>
<text x="274.1" y="50.1">PGND</text>
<text x="274.1" y="57.7">24VDC_INPUT</text>
<text x="274.1" y="55.2">12V_INPUT</text>
<text x="159.8" y="60.2">RF2622-000</text>
<text x="274.1" y="65.3">_BAND_C</text>
<text x="274.1" y="62.8">_BAND_B</text>
<text x="274.1" y="60.2">_BAND_A</text>
<text x="12.3" y="71.7">BAND_144</text>
<text x="124.2" y="66.6">100nF</text>
<text x="274.1" y="67.9">_PTT</text>
<text x="11" y="76.8">BAND_1200</text>
<text x="12.3" y="74.2">BAND_430</text>
<text x="11" y="81.8">BAND_5600</text>
<text x="11" y="79.3">BAND_2300</text>
<text x="201.7" y="78">0</text>
<text x="10.1" y="89.5">BAND_AUX2</text>
<text x="10.1" y="86.9">BAND_AUX1</text>
<text x="11.8" y="84.4">BAND_10G</text>
<text x="199.1" y="85.6">0</text>
<text x="101.3" y="90.7">CD74HC238E</text>
<text x="196.6" y="93.3">0</text>
<text x="67.1" y="97.1">ULN2803AN(XBLW)</text>
<text x="194.1" y="100.9">0</text>
<text x="158.5" y="102.2">ULN2803AN(XBLW)</text>
<text x="16.4" y="113.6">24VDC</text>
<text x="35.3" y="112.3">24VDC</text>
<text x="191.5" y="112.3">1N4148</text>
<text x="17.2" y="116.1">PGND</text>
<text x="98.8" y="117.4">100nF</text>
<text x="191.5" y="122.5">1N4148</text>
<text x="15.6" y="130.1">PTT_430</text>
<text x="15.6" y="127.6">PTT_144</text>
<text x="14.4" y="132.6">PTT_1200</text>
<text x="14.4" y="137.7">PTT_5600</text>
<text x="14.4" y="135.2">PTT_2300</text>
<text x="191.5" y="132.6">1N4148</text>
<text x="13.5" y="142.8">PTT_AUX1</text>
<text x="15.1" y="140.3">PTT_10G</text>
<text x="199.1" y="142.8">1N4148</text>
<text x="13.5" y="145.3">PTT_AUX2</text>
<text x="101.3" y="146.6">CD74HC238E</text>
<text x="63.2" y="153">ULN2803AN(XBLW)</text>
<text x="169.9" y="150.4">220</text>
<text x="213.1" y="150.4">100nF</text>
<text x="223.3" y="150.4">100nF</text>
<text x="236" y="150.4">100nF</text>
<text x="247.4" y="150.4">100nF</text>
</g>
<g font-size="1.8" fill="#00f">
<text x="222" y="54">12V_INPUT</text>
<text x="222" y="56.5">24VDC_INPUT</text>
</g>
<text font-size="1.4" fill="#000080" x="68.3" y="33.8">Power_ON</text>
</svg>
